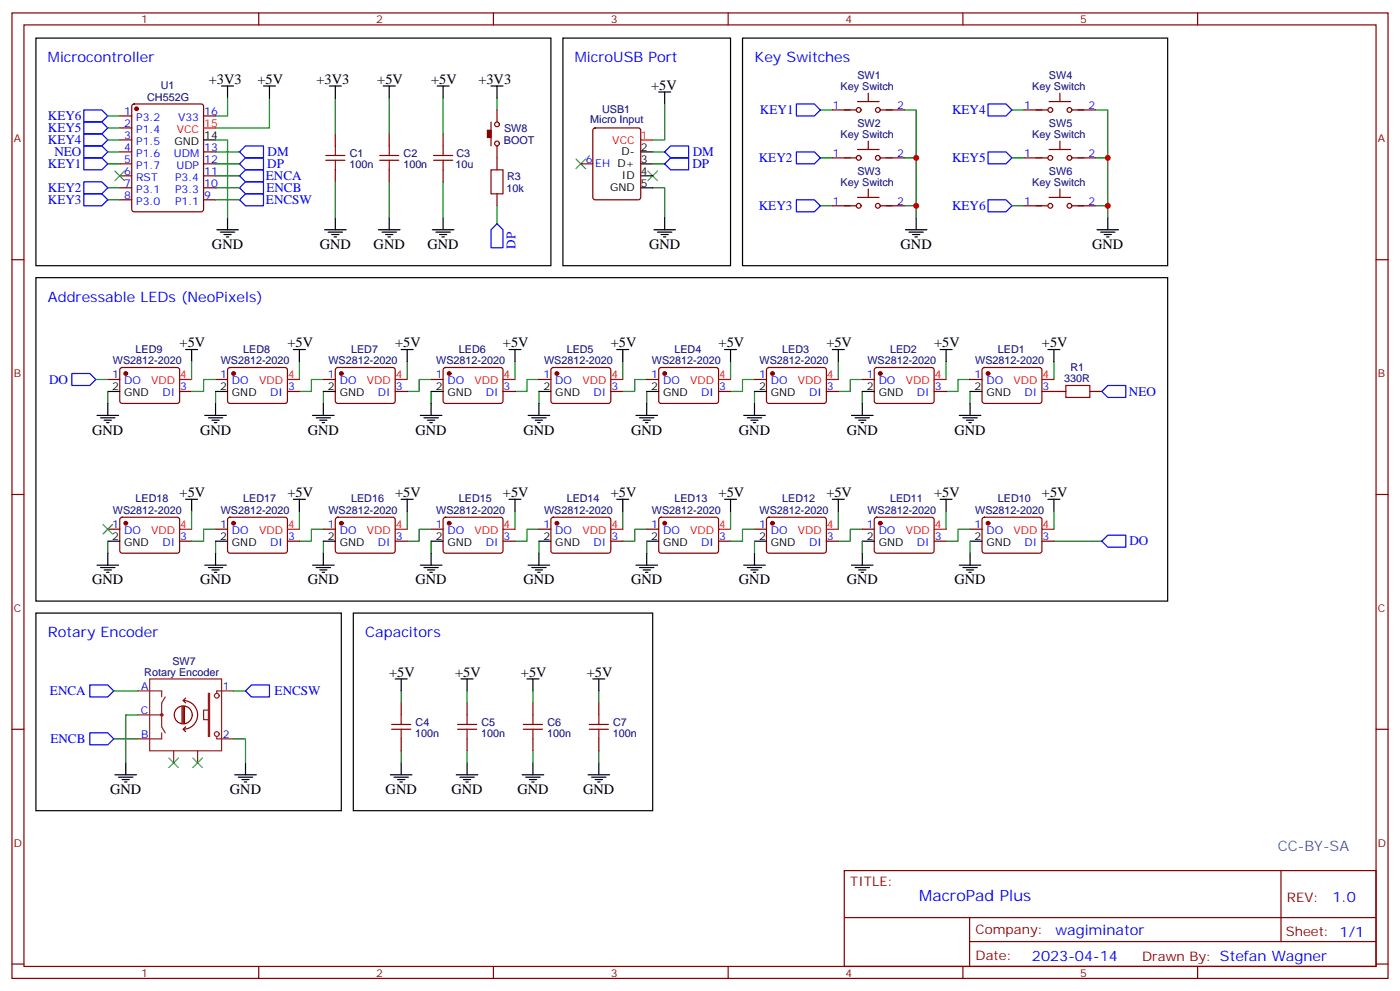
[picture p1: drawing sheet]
<svg xmlns="http://www.w3.org/2000/svg" width="412mm" height="292mm" viewBox="0 0 412 292" stroke-linecap="round" stroke-linejoin="round" font-family="sans-serif">
<g fill="none" stroke="#870000" stroke-width=".35">
<path d="M3.5 3.8h405.4v284.3h-405.4zM7.1 7.3h398.2v277.3h-398.2zM76.2 3.8v3.5M145.3 3.8v3.5M214.5 3.8v3.5M283.6 3.8v3.5M352.8 3.8v3.5M35.3 34.1h3.5M35.3 37.7h3.5M39 30.8l.5-.2h19.8l.6 .5 .1 30.6-.5 .6-20 .1-.6-.5-.1-30.6zM60 34.1h3.5M98.8 39.4v3.6"/>
<path d="M114.7 39.4v3.6M130.5 39.4v3.6M144.6 35.9v7.1M146.4 32.4v3.5M174.9 37.9l.4-.2h12.7l.7 .4v20l-.4 .7h-13l-.6-.4-.1-20zM245.2 32.4h7M252.6 29.9h6.3M255.8 27.4v2.5M259.3 32.4h7M301.6 32.4h7.1M309 29.9h6.4M312.2 27.4v2.5"/>
<path d="M315.7 32.4h7.1M35.3 41.2h3.5M35.3 44.7h3.5M35.3 48.3h3.5M35.3 51.8h3.5M35.3 55.3h3.5M35.3 58.8h3.5M60 44.7h3.5M60 48.3h3.5M60 51.8h3.5M60 55.3h3.5M60 58.8h3.5"/>
<path d="M98.8 50v3.6M114.7 50v3.6M130.5 50v3.6M146.4 43v7M146.4 57.1v3.5M171.1 48.3h3.5M245.2 46.5h7M252.6 58.1h6.3M252.6 44h6.3M255.8 41.6v2.4M255.8 55.7v2.4M259.3 46.5h7"/>
<path d="M301.6 46.5h7.1M309 58.1h6.4M309 44h6.4M312.2 41.6v2.4M312.2 55.7v2.4M315.7 46.5h7.1M3.5 76.5h3.6M245.2 60.6h7M259.3 60.6h7M301.6 60.6h7.1M315.7 60.6h7.1M405.3 76.5h3.6"/>
<path d="M31.7 111.8h3.6M35.5 108.4l.5-.2 16.5 .1 .4 .6v9.5l-.7 .4-16.5-.1-.4-.6v-9.2zM52.9 115.3h3.5M63.5 111.8h3.5M67.3 108.4l.4-.2 16.5 .1 .5 .6-.1 9.5-.6 .4-16.5-.1-.5-.6v-9.2zM84.7 115.3h3.5M95.2 111.8h3.6M99 108.4l.5-.2 16.5 .1 .4 .6v9.5l-.7 .4-16.5-.1-.4-.6v-9.2zM116.4 115.3h3.5M127 111.8h3.5M130.8 108.4l.4-.2 16.5 .1 .5 .6-.1 9.5-.6 .4-16.5-.1-.5-.6v-9.2zM148.2 115.3h3.5"/>
<path d="M158.7 111.8h3.6M162.5 108.4l.5-.2 16.5 .1 .4 .6v9.5l-.7 .4-16.5-.1-.4-.6v-9.2zM179.9 115.3h3.5M190.5 111.8h3.5M194.3 108.4l.4-.2 16.5 .1 .5 .6-.1 9.5-.6 .4-16.5-.1-.5-.6v-9.2zM211.7 115.3h3.5M222.2 111.8h3.6M226 108.4l.5-.2 16.5 .1 .4 .6v9.5l-.7 .4-16.5-.1-.4-.6v-9.2zM243.4 115.3h3.5M254 111.8h3.5M257.8 108.4l.4-.2 16.5 .1 .5 .6-.1 9.5-.6 .4-16.5-.1-.5-.6v-9.2zM275.2 115.3h3.5"/>
<path d="M285.8 111.8h3.5M289.5 108.4l.5-.2 16.5 .1 .4 .6v9.5l-.7 .4-16.5-.1-.4-.6v-9.2zM306.9 115.3h7.1M321 115.3h3.6M3.5 145.6h3.6M31.7 155.9h3.6M35.5 152.5l.5-.2 16.5 .1 .4 .6v9.5l-.7 .4-16.5-.1-.4-.6v-9.2zM52.9 159.4h3.5M63.5 155.9h3.5M67.3 152.5l.4-.2 16.5 .1 .5 .6-.1 9.5-.6 .4-16.5-.1-.5-.6v-9.2zM84.7 159.4h3.5M95.2 155.9h3.6"/>
<path d="M99 152.5l.5-.2 16.5 .1 .4 .6v9.5l-.7 .4-16.5-.1-.4-.6v-9.2zM116.4 159.4h3.5M127 155.9h3.5M130.8 152.5l.4-.2 16.5 .1 .5 .6-.1 9.5-.6 .4-16.5-.1-.5-.6v-9.2zM148.2 159.4h3.5M158.7 155.9h3.6M162.5 152.5l.5-.2 16.5 .1 .4 .6v9.5l-.7 .4-16.5-.1-.4-.6v-9.2zM179.9 159.4h3.5M190.5 155.9h3.5M194.3 152.5l.4-.2 16.5 .1 .5 .6-.1 9.5-.6 .4-16.5-.1-.5-.6v-9.2zM211.7 159.4h3.5M222.2 155.9h3.6"/>
<path d="M226 152.5l.5-.2 16.5 .1 .4 .6v9.5l-.7 .4-16.5-.1-.4-.6v-9.2zM243.4 159.4h3.5M254 155.9h3.5M257.8 152.5l.4-.2 16.5 .1 .5 .6-.1 9.5-.6 .4-16.5-.1-.5-.6v-9.2zM275.2 159.4h3.5M285.8 155.9h3.5M289.5 152.5l.5-.2 16.5 .1 .4 .6v9.5l-.7 .4-16.5-.1-.4-.6v-9.2zM306.9 159.4h3.5M405.3 145.6h3.6M3.5 214.8h3.6M118.2 207v3.5M118.2 217.6v3.5"/>
<path d="M137.6 207v3.5M137.6 217.6v3.5M157 207v3.5M157 217.6v3.5M176.4 207v3.5M176.4 217.6v3.5M405.3 214.8h3.6M248.7 256.4h156.6v28.2h-156.6zM377.3 256.4v20.9M248.7 270.2h156.5M285.6 277.3h119.6M285.6 270.2v14.2"/>
<path d="M3.5 283.9h3.6M76.2 284.6v3.5M145.3 284.6v3.5M214.5 284.6v3.5M283.6 284.6v3.5M352.8 284.6v3.5M405.3 283.9h3.6"/>
<circle cx="146.4" cy="36.6" r=".71"/>
<circle cx="252.9" cy="32.4" r=".71"/>
<circle cx="258.6" cy="32.4" r=".71"/>
<circle cx="309.4" cy="32.4" r=".71"/>
<circle cx="315" cy="32.4" r=".71"/>
<circle cx="146.4" cy="42.3" r=".71"/>
<circle cx="252.9" cy="46.5" r=".71"/>
<circle cx="258.6" cy="46.5" r=".71"/>
<circle cx="309.4" cy="46.5" r=".71"/>
<circle cx="315" cy="46.5" r=".71"/>
<circle cx="252.9" cy="60.6" r=".71"/>
<circle cx="258.6" cy="60.6" r=".71"/>
<circle cx="309.4" cy="60.6" r=".71"/>
<circle cx="315" cy="60.6" r=".71"/>
</g>
<g fill="none" stroke="#000" stroke-width=".35">
<path d="M10.6 11.2h151.7v67h-151.7zM165.8 11.2h49.4v67h-49.4zM218.7 11.2h125.3v67h-125.3zM65.3 25.3h3.5M67 25.3v3.6M77.6 25.3h3.5M79.4 25.3v3.6M97 25.3h3.5M98.8 25.3v3.6M112.9 25.3h3.5M114.7 25.3v3.6M128.8 25.3h3.5"/>
<path d="M130.5 25.3v3.6M144.6 25.3h3.6M146.4 25.3v3.6M194 27.1h3.6M195.8 27.1v3.5M60 41.2h3.5M188.7 55.3h3.6M188.7 51.8h3.6M188.7 48.3h3.6M188.7 44.7h3.6M63.9 67.7h6.3M64.9 68.4h4.2"/>
<path d="M66 69.1h2.1M66.7 69.8h.7M67 64.1v3.6M95.6 67.7h6.4M96.7 68.4h4.2M97.7 69.1h2.1M98.4 69.8h.7M98.8 64.1v3.6M111.5 67.7h6.3M112.5 68.4h4.3M113.6 69.1h2.1M114.3 69.8h.7"/>
<path d="M114.7 64.1v3.6M127.4 67.7h6.3M128.4 68.4h4.2M129.5 69.1h2.1M130.2 69.8h.7M130.5 64.1v3.6M192.6 67.7h6.4M193.7 68.4h4.2M194.7 69.1h2.1M195.4 69.8h.7M195.8 64.1v3.6M266.7 67.7h6.3"/>
<path d="M267.8 68.4h4.2M268.8 69.1h2.1M269.5 69.8h.7M269.9 64.1v3.6M323.1 67.7h6.4M324.2 68.4h4.2M325.3 69.1h2.1M326 69.8h.7M326.3 64.1v3.6M10.6 81.8h333.4v95.2h-333.4zM31.7 115.3h3.6M31.7 118.8v3.5"/>
<path d="M54.7 102.9h3.5M56.4 102.9v3.6M63.5 118.8v3.5M63.5 115.3h3.5M86.4 102.9h3.6M88.2 102.9v3.6M95.2 118.8v3.5M95.2 115.3h3.6M118.2 102.9h3.5M119.9 102.9v3.6M127 118.8v3.5M127 115.3h3.5"/>
<path d="M149.9 102.9h3.6M151.7 102.9v3.6M158.7 118.8v3.5M158.7 115.3h3.6M181.7 102.9h3.5M183.4 102.9v3.6M190.5 118.8v3.5M190.5 115.3h3.5M213.4 102.9h3.6M215.2 102.9v3.6M222.2 118.8v3.5M222.2 115.3h3.6"/>
<path d="M245.2 102.9h3.5M246.9 102.9v3.6M254 118.8v3.5M254 115.3h3.5M276.9 102.9h3.6M278.7 102.9v3.6M285.8 118.8v3.5M285.8 115.3h3.5M308.7 102.9h3.5M310.4 102.9v3.6M28.6 122.3h6.3M29.6 123h4.3"/>
<path d="M30.7 123.8h2.1M31.4 124.5h.7M60.3 122.3h6.4M61.4 123h4.2M62.4 123.8h2.2M63.1 124.5h.8M92.1 122.3h6.3M93.1 123h4.3M94.2 123.8h2.1M94.9 124.5h.7M123.8 122.3h6.4M124.9 123h4.2"/>
<path d="M125.9 123.8h2.2M126.6 124.5h.8M155.6 122.3h6.3M156.6 123h4.3M157.7 123.8h2.1M158.4 124.5h.7M187.3 122.3h6.4M188.4 123h4.2M189.4 123.8h2.2M190.1 124.5h.8M219.1 122.3h6.3M220.1 123h4.3"/>
<path d="M221.2 123.8h2.1M221.9 124.5h.7M250.8 122.3h6.4M251.9 123h4.2M252.9 123.8h2.2M253.6 124.5h.8M282.6 122.3h6.3M283.6 123h4.3M284.7 123.8h2.1M285.4 124.5h.7M31.7 159.4h3.6M54.7 147h3.5"/>
<path d="M56.4 147v3.6M63.5 159.4h3.5M86.4 147h3.6M88.2 147v3.6M95.2 159.4h3.6M118.2 147h3.5M119.9 147v3.6M127 159.4h3.5M149.9 147h3.6M151.7 147v3.6M158.7 159.4h3.6M181.7 147h3.5"/>
<path d="M183.4 147v3.6M190.5 159.4h3.5M213.4 147h3.6M215.2 147v3.6M222.2 159.4h3.6M245.2 147h3.5M246.9 147v3.6M254 159.4h3.5M276.9 147h3.6M278.7 147v3.6M285.8 159.4h3.5M308.7 147h3.5"/>
<path d="M310.4 147v3.6M28.6 166.4h6.3M29.6 167.1h4.3M30.7 167.9h2.1M31.4 168.6h.7M31.7 162.9v3.5M60.3 166.4h6.4M61.4 167.1h4.2M62.4 167.9h2.2M63.1 168.6h.8M63.5 162.9v3.5M92.1 166.4h6.3"/>
<path d="M93.1 167.1h4.3M94.2 167.9h2.1M94.9 168.6h.7M95.2 162.9v3.5M123.8 166.4h6.4M124.9 167.1h4.2M125.9 167.9h2.2M126.6 168.6h.8M127 162.9v3.5M155.6 166.4h6.3M156.6 167.1h4.3M157.7 167.9h2.1"/>
<path d="M158.4 168.6h.7M158.7 162.9v3.5M187.3 166.4h6.4M188.4 167.1h4.2M189.4 167.9h2.2M190.1 168.6h.8M190.5 162.9v3.5M219.1 166.4h6.3M220.1 167.1h4.3M221.2 167.9h2.1M221.9 168.6h.7M222.2 162.9v3.5"/>
<path d="M250.8 166.4h6.4M251.9 167.1h4.2M252.9 167.9h2.2M253.6 168.6h.8M254 162.9v3.5M282.6 166.4h6.3M283.6 167.1h4.3M284.7 167.9h2.1M285.4 168.6h.7M285.8 162.9v3.5M10.6 180.6h89.9v58.2h-89.9zM104.1 180.6h88.2v58.2h-88.2z"/>
<path d="M116.4 200h3.5M118.2 200v3.5M135.8 200h3.5M137.6 200v3.5M155.2 200h3.5M157 200v3.5M174.6 200h3.6M176.4 200v3.5M33.9 228.2h6.3M34.9 228.9h4.3M36 229.6h2.1M36.7 230.3h.7"/>
<path d="M37 224.6v3.6M69.1 228.2h6.4M70.2 228.9h4.2M71.3 229.6h2.1M72 230.3h.7M72.3 224.6v3.6M115 228.2h6.4M116.1 228.9h4.2M117.1 229.6h2.1M117.8 230.3h.7M118.2 224.6v3.6M134.4 228.2h6.4"/>
<path d="M135.5 228.9h4.2M136.5 229.6h2.1M137.2 230.3h.7M137.6 224.6v3.6M153.8 228.2h6.4M154.9 228.9h4.2M155.9 229.6h2.1M156.6 230.3h.7M157 224.6v3.6M173.2 228.2h6.4M174.3 228.9h4.2M175.3 229.6h2.1"/>
<path d="M176 230.3h.7M176.4 224.6v3.6"/>
</g>
<g fill="none" stroke="#00f" stroke-width=".35">
<path d="M24.7 32.4h5.3l1.7 1.7-1.7 1.8h-5.3zM24.7 35.9h5.3l1.7 1.8-1.7 1.7h-5.3zM24.7 39.4h5.3l1.7 1.8-1.7 1.8h-5.3zM234.6 30.6h5.3l1.8 1.8-1.8 1.7h-5.3zM291 30.6h5.3l1.8 1.8-1.8 1.7h-5.3zM24.7 46.5h5.3l1.7 1.8-1.7 1.7h-5.3zM24.7 43h5.3l1.7 1.7-1.7 1.8h-5.3zM24.7 53.6h5.3l1.7 1.7-1.7 1.8h-5.3zM24.7 57.1h5.3l1.7 1.7-1.7 1.8h-5.3zM70.6 44.7l1.7-1.7h5.3v3.5h-5.3zM70.6 48.3l1.7-1.8h5.3v3.5h-5.3zM70.6 51.8l1.7-1.8h5.3v3.6h-5.3z"/>
<path d="M70.6 58.8l1.7-1.7h5.3v3.5h-5.3zM72.3 53.6h5.3v3.5h-5.3l-1.7-1.8zM195.8 44.7l1.8-1.7h5.2v3.5h-5.2zM195.8 48.3l1.8-1.8h5.2v3.5h-5.2zM234.6 58.8h5.3l1.8 1.8-1.8 1.8h-5.3zM234.6 44.7h5.3l1.8 1.8-1.8 1.8h-5.3zM291 44.7h5.3l1.8 1.8-1.8 1.8h-5.3zM291 58.8h5.3l1.8 1.8-1.8 1.8h-5.3zM144.6 67.7l1.8-1.8 1.8 1.8v5.3h-3.6zM21.2 110h5.3l1.7 1.8-1.7 1.7h-5.3zM324.6 115.3l1.7-1.8h5.3v3.6h-5.3zM326.3 157.6h5.3v3.5h-5.3l-1.7-1.7z"/>
<path d="M26.5 201.7h5.2l1.8 1.8-1.8 1.7h-5.2zM26.5 215.8h5.2l1.8 1.8-1.8 1.8h-5.2zM72.3 203.5l1.8-1.8h5.3v3.5h-5.3z"/>
</g>
<g fill="none" stroke="#008700" stroke-width=".35">
<path d="M31.7 34.1h3.6M31.7 37.7h3.6M67 28.9v5.2h-3.5M79.4 28.9v8.8h-15.9M98.8 28.9v10.5M114.7 28.9v10.5M130.5 28.9v10.5M146.4 28.9v3.5M195.8 30.6v10.6h-3.5M241.7 32.4h3.5M266.3 32.4h3.6v31.7M298.1 32.4h3.5"/>
<path d="M322.8 32.4h3.5v31.7M31.7 44.7h3.6M31.7 48.3h3.6M31.7 41.2h3.6M31.7 55.3h3.6M31.7 58.8h3.6M63.5 41.2h3.5v22.9M63.5 44.7h7.1M63.5 48.3h7.1M63.5 55.3h7.1M63.5 58.8h7.1M63.5 51.8h7.1"/>
<path d="M98.8 53.6v10.5M114.7 53.6v10.5M130.5 53.6v10.5M192.3 55.3h3.5v8.8M192.3 44.7h3.5M192.3 48.3h3.5M241.7 46.5h3.5M266.3 46.5h3.6M298.1 46.5h3.5M322.8 46.5h3.5M146.4 60.6v5.3M241.7 60.6h3.5"/>
<path d="M266.3 60.6h3.6M298.1 60.6h3.5M322.8 60.6h3.5M28.2 111.8h3.5M31.7 115.3v3.5M56.4 106.5v5.3M63.5 111.8h-3.5v3.5h-3.6M63.5 115.3v3.5M88.2 106.5v5.3M95.2 111.8h-3.5v3.5h-3.5M95.2 115.3v3.5M119.9 106.5v5.3"/>
<path d="M127 111.8h-3.5v3.5h-3.6M127 115.3v3.5M151.7 106.5v5.3M158.7 111.8h-3.5v3.5h-3.5M158.7 115.3v3.5M183.4 106.5v5.3M190.5 111.8h-3.5v3.5h-3.6M190.5 115.3v3.5M215.2 106.5v5.3M222.2 111.8h-3.5v3.5h-3.5M222.2 115.3v3.5M246.9 106.5v5.3"/>
<path d="M254 111.8h-3.5v3.5h-3.6M254 115.3v3.5M278.7 106.5v5.3M285.8 111.8h-3.6v3.5h-3.5M285.8 115.3v3.5M310.4 106.5v5.3M31.7 159.4v3.5M56.4 150.6v5.3M63.5 155.9h-3.5v3.5h-3.6M63.5 159.4v3.5M88.2 150.6v5.3M95.2 155.9h-3.5v3.5h-3.5"/>
<path d="M95.2 159.4v3.5M119.9 150.6v5.3M127 155.9h-3.5v3.5h-3.6M127 159.4v3.5M151.7 150.6v5.3M158.7 155.9h-3.5v3.5h-3.5M158.7 159.4v3.5M183.4 150.6v5.3M190.5 155.9h-3.5v3.5h-3.6M190.5 159.4v3.5M215.2 150.6v5.3M222.2 155.9h-3.5v3.5h-3.5"/>
<path d="M222.2 159.4v3.5M246.9 150.6v5.3M254 155.9h-3.5v3.5h-3.6M254 159.4v3.5M278.7 150.6v5.3M285.8 155.9h-3.6v3.5h-3.5M285.8 159.4v3.5M310.4 159.4h14.2M310.4 150.6v5.3M33.5 203.5h7.1M33.5 217.6h7.1M40.6 210.5h-3.6v14.1"/>
<path d="M68.8 217.6h3.5v7M68.8 203.5h3.5M118.2 203.5v3.5M137.6 203.5v3.5M157 203.5v3.5M176.4 203.5v3.5M118.2 221.1v3.5M137.6 221.1v3.5M157 221.1v3.5M176.4 221.1v3.5"/>
</g>
<g fill="none" stroke="#a10000" stroke-width=".35">
<path d="M96 47.2h5.6M96 45.8h5.6M98.8 43v2.8M98.8 47.2v2.8M111.8 47.2h5.7M111.8 45.8h5.7M114.7 43v2.8M114.7 47.2v2.8M127.7 47.2h5.6M127.7 45.8h5.6M130.5 43v2.8M130.5 47.2v2.8"/>
<path d="M144.6 50h3.6v7.1h-3.6zM314 113.5h7v3.6h-7zM115.4 214.8h5.6M115.4 213.4h5.6M118.2 210.5v2.9M118.2 214.8v2.8M134.8 214.8h5.6M134.8 213.4h5.6M137.6 210.5v2.9M137.6 214.8v2.8M154.2 214.8h5.6M154.2 213.4h5.6"/>
<path d="M157 210.5v2.9M157 214.8v2.8M173.6 214.8h5.6M173.6 213.4h5.6M176.4 210.5v2.9M176.4 214.8v2.8"/>
</g>
<g fill="#870000" stroke="#870000" stroke-width=".35">
<path d="M143.6 38.4h1v2.1h-1z"/>
<circle cx="40.2" cy="32" r=".53"/>
<circle cx="291" cy="154.1" r=".53"/>
<circle cx="259.3" cy="154.1" r=".53"/>
<circle cx="68.8" cy="154.1" r=".53"/>
<circle cx="100.5" cy="154.1" r=".53"/>
<circle cx="132.3" cy="154.1" r=".53"/>
<circle cx="164" cy="154.1" r=".53"/>
<circle cx="227.5" cy="154.1" r=".53"/>
<circle cx="195.8" cy="154.1" r=".53"/>
<circle cx="68.8" cy="110" r=".53"/>
<circle cx="100.5" cy="110" r=".53"/>
<circle cx="132.3" cy="110" r=".53"/>
<circle cx="164" cy="110" r=".53"/>
<circle cx="195.8" cy="110" r=".53"/>
<circle cx="227.5" cy="110" r=".53"/>
<circle cx="259.3" cy="110" r=".53"/>
<circle cx="291" cy="110" r=".53"/>
<circle cx="37" cy="110" r=".53"/>
<circle cx="37" cy="154.1" r=".53"/>
</g>
<g fill="none" stroke="#f00" stroke-width=".35">
<path d="M60 37.7h3.5M188.7 41.2h3.6M52.9 111.8h3.5M84.7 111.8h3.5M116.4 111.8h3.5M148.2 111.8h3.5M179.9 111.8h3.5M211.7 111.8h3.5M243.4 111.8h3.5M275.2 111.8h3.5M306.9 111.8h3.5M52.9 155.9h3.5"/>
<path d="M84.7 155.9h3.5M116.4 155.9h3.5M148.2 155.9h3.5M179.9 155.9h3.5M211.7 155.9h3.5M243.4 155.9h3.5M275.2 155.9h3.5M306.9 155.9h3.5"/>
</g>
<path d="M33.9 50.4l2.8 2.8M36.7 50.4l-2.8 2.8M169.7 46.8l2.8 2.9M172.5 46.8l-2.8 2.9M190.9 50.4l2.8 2.8M193.7 50.4l-2.8 2.8M30.3 154.4l2.9 2.9M33.2 154.4l-2.9 2.9M49.7 223.2l2.9 2.9M52.6 223.2l-2.9 2.9M56.8 223.2l2.8 2.9M59.6 223.2l-2.8 2.9" fill="none" stroke="#3c3" stroke-width=".35"/>
<g fill="none" stroke="#8c2424" stroke-width=".35">
<path d="M44.1 200h21.2v21.1h-21.2zM40.6 203.5h7v1.7M40.6 210.5h7M47.6 215.8v1.8h-7M48.7 205.2l-1.1 1.8v7.1l1.1 1.7M61.4 204.2h.3v12.7h-.3zM61.4 209.1h-1.4v2.8h1.4M63.9 216.9v.7h4.9M68.8 203.5h-4.9v.7M51.2 221.1v3.5M58.2 221.1v3.5"/>
<circle cx="47.6" cy="210.5" r=".35"/>
<circle cx="63.9" cy="204.9" r=".71"/>
<circle cx="63.9" cy="216.2" r=".71"/>
</g>
<path d="M53.6 208.1v4.9M54 206.3a4.2 4.2 0 0 1 4.2 4.2 4.2 4.2 0 0 1-4.2 4.3M54 214.8l.7 .7M54 208.1v4.9M54 206.3l.7 .7M54.3 208.1v4.9M54.7 214.1l-.7 .7M54.7 205.6l-.7 .7M56.6 210.5a2.65 2.65 0 0 0-3.7-2.4 2.65 2.65 0 0 0-.6 4.5 2.65 2.65 0 0 0 4.2-1.4l.1-.5" fill="none" stroke="#850000" stroke-width=".35"/>
<g fill="#c00">
<circle cx="269.9" cy="60.6" r=".88"/>
<circle cx="269.9" cy="46.5" r=".88"/>
<circle cx="326.3" cy="46.5" r=".88"/>
<circle cx="326.3" cy="60.6" r=".88"/>
</g>
<text font-size="4.6" fill="#00f" x="270.8" y="265.4">MacroPad Plus</text>
<g font-size="4.2" fill="#00f">
<text x="14.1" y="18.3">Microcontroller</text>
<text x="169.3" y="18.3">MicroUSB Port</text>
<text x="222.2" y="18.3">Key Switches</text>
<text x="14.1" y="88.8">Addressable LEDs (NeoPixels)</text>
<text x="14.1" y="187.6">Rotary Encoder</text>
<text x="107.6" y="187.6">Capacitors</text>
<text x="392.5" y="265.7">1.0</text>
<text x="310.9" y="275.2">wagiminator</text>
<text x="304" y="283">2023-04-14</text>
</g>
<g font-size="4.2">
<text x="61.5" y="24.6">+3V3</text>
<text x="75.8" y="24.6">+5V</text>
<text x="93.2" y="24.6">+3V3</text>
<text x="111.1" y="24.6">+5V</text>
<text x="127" y="24.6">+5V</text>
<text x="140.9" y="24.7">+3V3</text>
<text x="191.8" y="26.4">+5V</text>
<text x="62.4" y="73.3">GND</text>
<text x="94.2" y="73.3">GND</text>
<text x="110.1" y="73.3">GND</text>
<text x="125.9" y="73.3">GND</text>
<text x="191.2" y="73.3">GND</text>
<text x="265.3" y="73.3">GND</text>
<text x="321.7" y="73.3">GND</text>
<text x="52.9" y="102.2">+5V</text>
<text x="84.7" y="102.2">+5V</text>
<text x="116.4" y="102.2">+5V</text>
<text x="148.2" y="102.2">+5V</text>
<text x="179.9" y="102.2">+5V</text>
<text x="211.7" y="102.2">+5V</text>
<text x="243.4" y="102.2">+5V</text>
<text x="275.2" y="102.2">+5V</text>
<text x="306.9" y="102.2">+5V</text>
<text x="27.2" y="128">GND</text>
<text x="58.9" y="128">GND</text>
<text x="90.7" y="128">GND</text>
<text x="122.4" y="128">GND</text>
<text x="154.2" y="128">GND</text>
<text x="185.9" y="128">GND</text>
<text x="217.7" y="128">GND</text>
<text x="249.4" y="128">GND</text>
<text x="281.2" y="128">GND</text>
<text x="52.9" y="146.3">+5V</text>
<text x="84.7" y="146.3">+5V</text>
<text x="116.4" y="146.3">+5V</text>
<text x="148.2" y="146.3">+5V</text>
<text x="179.9" y="146.3">+5V</text>
<text x="211.7" y="146.3">+5V</text>
<text x="243.4" y="146.3">+5V</text>
<text x="275.2" y="146.3">+5V</text>
<text x="306.9" y="146.3">+5V</text>
<text x="27.2" y="172.1">GND</text>
<text x="58.9" y="172.1">GND</text>
<text x="90.7" y="172.1">GND</text>
<text x="122.4" y="172.1">GND</text>
<text x="154.2" y="172.1">GND</text>
<text x="185.9" y="172.1">GND</text>
<text x="217.7" y="172.1">GND</text>
<text x="249.4" y="172.1">GND</text>
<text x="281.2" y="172.1">GND</text>
<text x="114.7" y="199.2">+5V</text>
<text x="134.1" y="199.2">+5V</text>
<text x="153.5" y="199.2">+5V</text>
<text x="172.9" y="199.2">+5V</text>
<text x="32.5" y="233.8">GND</text>
<text x="67.7" y="233.8">GND</text>
<text x="113.6" y="233.8">GND</text>
<text x="133" y="233.8">GND</text>
<text x="152.4" y="233.8">GND</text>
<text x="171.8" y="233.8">GND</text>
</g>
<text font-size="4.2" fill="#0099b0" x="376.4" y="250.8">CC-BY-SA</text>
<g font-size="3.9" fill="#00f">
<text x="14.1" y="35.4">KEY6</text>
<text x="223.9" y="33.7">KEY1</text>
<text x="280.4" y="33.6">KEY4</text>
<text x="14.1" y="38.9">KEY5</text>
<text x="14.1" y="42.5">KEY4</text>
<text x="16" y="46">NEO</text>
<text x="78.8" y="46">DM</text>
<text x="204" y="46">DM</text>
<text x="223.5" y="47.8">KEY2</text>
<text x="280.4" y="47.7">KEY5</text>
<text x="14.1" y="49.5">KEY1</text>
<text x="78.3" y="53.1">ENCA</text>
<text x="78.7" y="49.5">DP</text>
<text x="204" y="49.5">DP</text>
<text x="14.1" y="56.6">KEY2</text>
<text x="78.5" y="56.7">ENCB</text>
<text x="14.1" y="60.1">KEY3</text>
<text x="78.3" y="60.2">ENCSW</text>
<text x="223.5" y="61.9">KEY3</text>
<text x="280.4" y="61.8">KEY6</text>
<text x="151.9" y="73.2" transform="rotate(-90 151.9 73.2)">DP</text>
<text x="14.5" y="113">DO</text>
<text x="332.5" y="116.6">NEO</text>
<text x="332.7" y="160.6">DO</text>
<text x="14.7" y="204.8">ENCA</text>
<text x="80.9" y="204.8">ENCSW</text>
<text x="14.8" y="218.9">ENCB</text>
</g>
<g font-size="3.9" fill="#800">
<text x="250.5" y="261">TITLE:</text>
<text x="379.1" y="265.7">REV:</text>
<text x="287.4" y="275.2">Company:</text>
<text x="378.7" y="275.8">Sheet: 1/1</text>
<text x="287.4" y="282.9">Date:</text>
<text x="336.4" y="282.9">Drawn By: Stefan Wagner</text>
</g>
<g font-size="3.2" fill="#800">
<text x="41.6" y="6.8">1</text>
<text x="110.8" y="6.8">2</text>
<text x="179.9" y="6.8">3</text>
<text x="249.1" y="6.8">4</text>
<text x="318.2" y="6.8">5</text>
<text x="4.1" y="41.9">A</text>
<text x="405.9" y="41.9">A</text>
<text x="4.1" y="111.1">B</text>
<text x="405.9" y="111.1">B</text>
<text x="4.1" y="180.2">C</text>
<text x="405.9" y="180.2">C</text>
<text x="4.1" y="249.3">D</text>
<text x="405.9" y="249.3">D</text>
<text x="41.6" y="287.6">1</text>
<text x="110.8" y="287.6">2</text>
<text x="179.9" y="287.6">3</text>
<text x="249.1" y="287.6">4</text>
<text x="318.2" y="287.6">5</text>
</g>
<g font-size="3.2" fill="#000080">
<text x="252.6" y="23.3">SW1</text>
<text x="309" y="23.3">SW4</text>
<text x="43.3" y="29.6">CH552G</text>
<text x="47.3" y="26.3">U1</text>
<text x="247.6" y="26.4">Key Switch</text>
<text x="304.1" y="26.4">Key Switch</text>
<text x="177.4" y="33.4">USB1</text>
<text x="148.5" y="38.8">SW8</text>
<text x="173.9" y="36.4">Micro Input</text>
<text x="247.6" y="40.6">Key Switch</text>
<text x="252.6" y="37.4">SW2</text>
<text x="304.1" y="40.6">Key Switch</text>
<text x="309" y="37.4">SW5</text>
<text x="103" y="46.3">C1</text>
<text x="118.9" y="46.3">C2</text>
<text x="134.4" y="46.2">C3</text>
<text x="148.4" y="42.3">BOOT</text>
<text x="102.9" y="49.4">100n</text>
<text x="118.8" y="49.4">100n</text>
<text x="134.1" y="49.4">10u</text>
<text x="149.4" y="52.9">R3</text>
<text x="252.6" y="51.5">SW3</text>
<text x="309" y="51.5">SW6</text>
<text x="149.2" y="56.5">10k</text>
<text x="247.6" y="54.7">Key Switch</text>
<text x="304.1" y="54.7">Key Switch</text>
<text x="33.3" y="107.2">WS2812-2020</text>
<text x="39.9" y="103.8">LED9</text>
<text x="65" y="107.2">WS2812-2020</text>
<text x="71.7" y="103.8">LED8</text>
<text x="96.8" y="107.2">WS2812-2020</text>
<text x="103.4" y="103.8">LED7</text>
<text x="128.5" y="107.2">WS2812-2020</text>
<text x="135.2" y="103.8">LED6</text>
<text x="160.3" y="107.2">WS2812-2020</text>
<text x="166.9" y="103.8">LED5</text>
<text x="192" y="107.2">WS2812-2020</text>
<text x="198.7" y="103.8">LED4</text>
<text x="223.8" y="107.2">WS2812-2020</text>
<text x="230.4" y="103.8">LED3</text>
<text x="255.5" y="107.2">WS2812-2020</text>
<text x="262.2" y="103.8">LED2</text>
<text x="287.3" y="107.2">WS2812-2020</text>
<text x="293.9" y="103.8">LED1</text>
<text x="313.5" y="112.5">330R</text>
<text x="315.3" y="109.3">R1</text>
<text x="39.9" y="147.9">LED18</text>
<text x="71.7" y="147.9">LED17</text>
<text x="103.4" y="147.9">LED16</text>
<text x="135.2" y="147.9">LED15</text>
<text x="166.9" y="147.9">LED14</text>
<text x="198.7" y="147.9">LED13</text>
<text x="230.4" y="147.9">LED12</text>
<text x="262.2" y="147.9">LED11</text>
<text x="293.9" y="147.9">LED10</text>
<text x="33.3" y="151.3">WS2812-2020</text>
<text x="65" y="151.3">WS2812-2020</text>
<text x="96.8" y="151.3">WS2812-2020</text>
<text x="128.5" y="151.3">WS2812-2020</text>
<text x="160.3" y="151.3">WS2812-2020</text>
<text x="192" y="151.3">WS2812-2020</text>
<text x="223.8" y="151.3">WS2812-2020</text>
<text x="255.5" y="151.3">WS2812-2020</text>
<text x="287.3" y="151.3">WS2812-2020</text>
<text x="50.8" y="195.8">SW7</text>
<text x="42.5" y="199">Rotary Encoder</text>
<text x="122.4" y="213.8">C4</text>
<text x="141.8" y="213.8">C5</text>
<text x="161.2" y="213.8">C6</text>
<text x="180.6" y="213.8">C7</text>
<text x="122.3" y="217">100n</text>
<text x="141.7" y="217">100n</text>
<text x="161.1" y="217">100n</text>
<text x="180.6" y="217">100n</text>
</g>
<g font-size="3.2" fill="#00f">
<text x="36.6" y="33.8">1</text>
<text x="40.1" y="35.6">P3.2</text>
<text x="52.5" y="35.6">V33</text>
<text x="60.1" y="33.8">16</text>
<text x="245.3" y="32">1</text>
<text x="264.2" y="32">2</text>
<text x="301.7" y="32">1</text>
<text x="320.7" y="32">2</text>
<text x="36.6" y="37.3">2</text>
<text x="36.6" y="40.9">3</text>
<text x="40.1" y="39.1">P1.4</text>
<text x="36.6" y="44.4">4</text>
<text x="36.6" y="47.9">5</text>
<text x="40.1" y="42.6">P1.5</text>
<text x="40.1" y="46.1">P1.6</text>
<text x="51.2" y="46.1">UDM</text>
<text x="60.1" y="47.9">12</text>
<text x="60.1" y="44.4">13</text>
<text x="172.6" y="47.9">6</text>
<text x="245.3" y="46.1">1</text>
<text x="264.2" y="46.1">2</text>
<text x="301.7" y="46.1">1</text>
<text x="320.7" y="46.1">2</text>
<text x="36.6" y="51.4">6</text>
<text x="40.1" y="49.7">P1.7</text>
<text x="40.1" y="53.2">RST</text>
<text x="51.6" y="53.2">P3.4</text>
<text x="52" y="49.7">UDP</text>
<text x="60.1" y="51.4">11</text>
<text x="175.3" y="49.3">EH D+</text>
<text x="36.6" y="55">7</text>
<text x="36.6" y="58.5">8</text>
<text x="40.1" y="56.7">P3.1</text>
<text x="51.6" y="56.7">P3.3</text>
<text x="60.1" y="58.5">9</text>
<text x="60.1" y="55">10</text>
<text x="40.1" y="60.3">P3.0</text>
<text x="51.6" y="60.3">P1.1</text>
<text x="245.3" y="60.3">1</text>
<text x="264.2" y="60.3">2</text>
<text x="301.7" y="60.3">1</text>
<text x="320.7" y="60.3">2</text>
<text x="33.1" y="111.4">1</text>
<text x="36.6" y="113.2">DO</text>
<text x="64.8" y="111.4">1</text>
<text x="68.3" y="113.2">DO</text>
<text x="96.6" y="111.4">1</text>
<text x="100.1" y="113.2">DO</text>
<text x="128.3" y="111.4">1</text>
<text x="131.8" y="113.2">DO</text>
<text x="160.1" y="111.4">1</text>
<text x="163.6" y="113.2">DO</text>
<text x="191.8" y="111.4">1</text>
<text x="195.3" y="113.2">DO</text>
<text x="223.6" y="111.4">1</text>
<text x="227.1" y="113.2">DO</text>
<text x="255.3" y="111.4">1</text>
<text x="258.8" y="113.2">DO</text>
<text x="287.1" y="111.4">1</text>
<text x="290.6" y="113.2">DO</text>
<text x="47.8" y="116.7">DI</text>
<text x="53.1" y="114.9">3</text>
<text x="79.6" y="116.7">DI</text>
<text x="84.8" y="114.9">3</text>
<text x="111.3" y="116.7">DI</text>
<text x="116.6" y="114.9">3</text>
<text x="143.1" y="116.7">DI</text>
<text x="148.3" y="114.9">3</text>
<text x="174.8" y="116.7">DI</text>
<text x="180.1" y="114.9">3</text>
<text x="206.6" y="116.7">DI</text>
<text x="211.8" y="114.9">3</text>
<text x="238.3" y="116.7">DI</text>
<text x="243.6" y="114.9">3</text>
<text x="270.1" y="116.7">DI</text>
<text x="275.3" y="114.9">3</text>
<text x="301.8" y="116.7">DI</text>
<text x="307.1" y="114.9">3</text>
<text x="33.1" y="155.5">1</text>
<text x="64.8" y="155.5">1</text>
<text x="96.6" y="155.5">1</text>
<text x="128.3" y="155.5">1</text>
<text x="160.1" y="155.5">1</text>
<text x="191.8" y="155.5">1</text>
<text x="223.6" y="155.5">1</text>
<text x="255.3" y="155.5">1</text>
<text x="287.1" y="155.5">1</text>
<text x="36.6" y="157.3">DO</text>
<text x="47.8" y="160.8">DI</text>
<text x="53.1" y="159">3</text>
<text x="68.3" y="157.3">DO</text>
<text x="79.6" y="160.8">DI</text>
<text x="84.8" y="159">3</text>
<text x="100.1" y="157.3">DO</text>
<text x="111.3" y="160.8">DI</text>
<text x="116.6" y="159">3</text>
<text x="131.8" y="157.3">DO</text>
<text x="143.1" y="160.8">DI</text>
<text x="148.3" y="159">3</text>
<text x="163.6" y="157.3">DO</text>
<text x="174.8" y="160.8">DI</text>
<text x="180.1" y="159">3</text>
<text x="195.3" y="157.3">DO</text>
<text x="206.6" y="160.8">DI</text>
<text x="211.8" y="159">3</text>
<text x="227.1" y="157.3">DO</text>
<text x="238.3" y="160.8">DI</text>
<text x="243.6" y="159">3</text>
<text x="258.8" y="157.3">DO</text>
<text x="270.1" y="160.8">DI</text>
<text x="275.3" y="159">3</text>
<text x="290.6" y="157.3">DO</text>
<text x="301.8" y="160.8">DI</text>
<text x="307.1" y="159">3</text>
<text x="41.6" y="203.1">A</text>
<text x="65.6" y="203.1">1</text>
<text x="41.5" y="210.2">C</text>
<text x="41.6" y="217.2">B</text>
<text x="65.6" y="217.2">2</text>
</g>
<g font-size="3.2" fill="#f00">
<text x="52.1" y="39.1">VCC</text>
<text x="60.1" y="37.3">15</text>
<text x="188.7" y="40.9">1</text>
<text x="180.4" y="42.3">VCC</text>
<text x="44.6" y="113.2">VDD</text>
<text x="53.1" y="111.4">4</text>
<text x="76.3" y="113.2">VDD</text>
<text x="84.8" y="111.4">4</text>
<text x="108.1" y="113.2">VDD</text>
<text x="116.6" y="111.4">4</text>
<text x="139.8" y="113.2">VDD</text>
<text x="148.3" y="111.4">4</text>
<text x="171.6" y="113.2">VDD</text>
<text x="180.1" y="111.4">4</text>
<text x="203.3" y="113.2">VDD</text>
<text x="211.8" y="111.4">4</text>
<text x="235.1" y="113.2">VDD</text>
<text x="243.6" y="111.4">4</text>
<text x="266.8" y="113.2">VDD</text>
<text x="275.3" y="111.4">4</text>
<text x="298.6" y="113.2">VDD</text>
<text x="307.1" y="111.4">4</text>
<text x="53.1" y="155.5">4</text>
<text x="84.8" y="155.5">4</text>
<text x="116.6" y="155.5">4</text>
<text x="148.3" y="155.5">4</text>
<text x="180.1" y="155.5">4</text>
<text x="211.8" y="155.5">4</text>
<text x="243.6" y="155.5">4</text>
<text x="275.3" y="155.5">4</text>
<text x="307.1" y="155.5">4</text>
<text x="44.6" y="157.3">VDD</text>
<text x="76.3" y="157.3">VDD</text>
<text x="108.1" y="157.3">VDD</text>
<text x="139.8" y="157.3">VDD</text>
<text x="171.6" y="157.3">VDD</text>
<text x="203.3" y="157.3">VDD</text>
<text x="235.1" y="157.3">VDD</text>
<text x="266.8" y="157.3">VDD</text>
<text x="298.6" y="157.3">VDD</text>
</g>
<g font-size="3.2">
<text x="60.1" y="40.9">14</text>
<text x="51.4" y="42.6">GND</text>
<text x="183.1" y="45.8">D-</text>
<text x="188.7" y="47.9">3</text>
<text x="188.7" y="44.4">2</text>
<text x="183.2" y="52.8">ID</text>
<text x="188.7" y="51.4">4</text>
<text x="179.7" y="56.4">GND</text>
<text x="188.7" y="55">5</text>
<text x="33.1" y="114.9">2</text>
<text x="36.6" y="116.7">GND</text>
<text x="64.8" y="114.9">2</text>
<text x="68.3" y="116.7">GND</text>
<text x="96.6" y="114.9">2</text>
<text x="100.1" y="116.7">GND</text>
<text x="128.3" y="114.9">2</text>
<text x="131.8" y="116.7">GND</text>
<text x="160.1" y="114.9">2</text>
<text x="163.6" y="116.7">GND</text>
<text x="191.8" y="114.9">2</text>
<text x="195.3" y="116.7">GND</text>
<text x="223.6" y="114.9">2</text>
<text x="227.1" y="116.7">GND</text>
<text x="255.3" y="114.9">2</text>
<text x="258.8" y="116.7">GND</text>
<text x="287.1" y="114.9">2</text>
<text x="290.6" y="116.7">GND</text>
<text x="33.1" y="159">2</text>
<text x="36.6" y="160.8">GND</text>
<text x="64.8" y="159">2</text>
<text x="68.3" y="160.8">GND</text>
<text x="96.6" y="159">2</text>
<text x="100.1" y="160.8">GND</text>
<text x="128.3" y="159">2</text>
<text x="131.8" y="160.8">GND</text>
<text x="160.1" y="159">2</text>
<text x="163.6" y="160.8">GND</text>
<text x="191.8" y="159">2</text>
<text x="195.3" y="160.8">GND</text>
<text x="223.6" y="159">2</text>
<text x="227.1" y="160.8">GND</text>
<text x="255.3" y="159">2</text>
<text x="258.8" y="160.8">GND</text>
<text x="287.1" y="159">2</text>
<text x="290.6" y="160.8">GND</text>
</g>
</svg>
